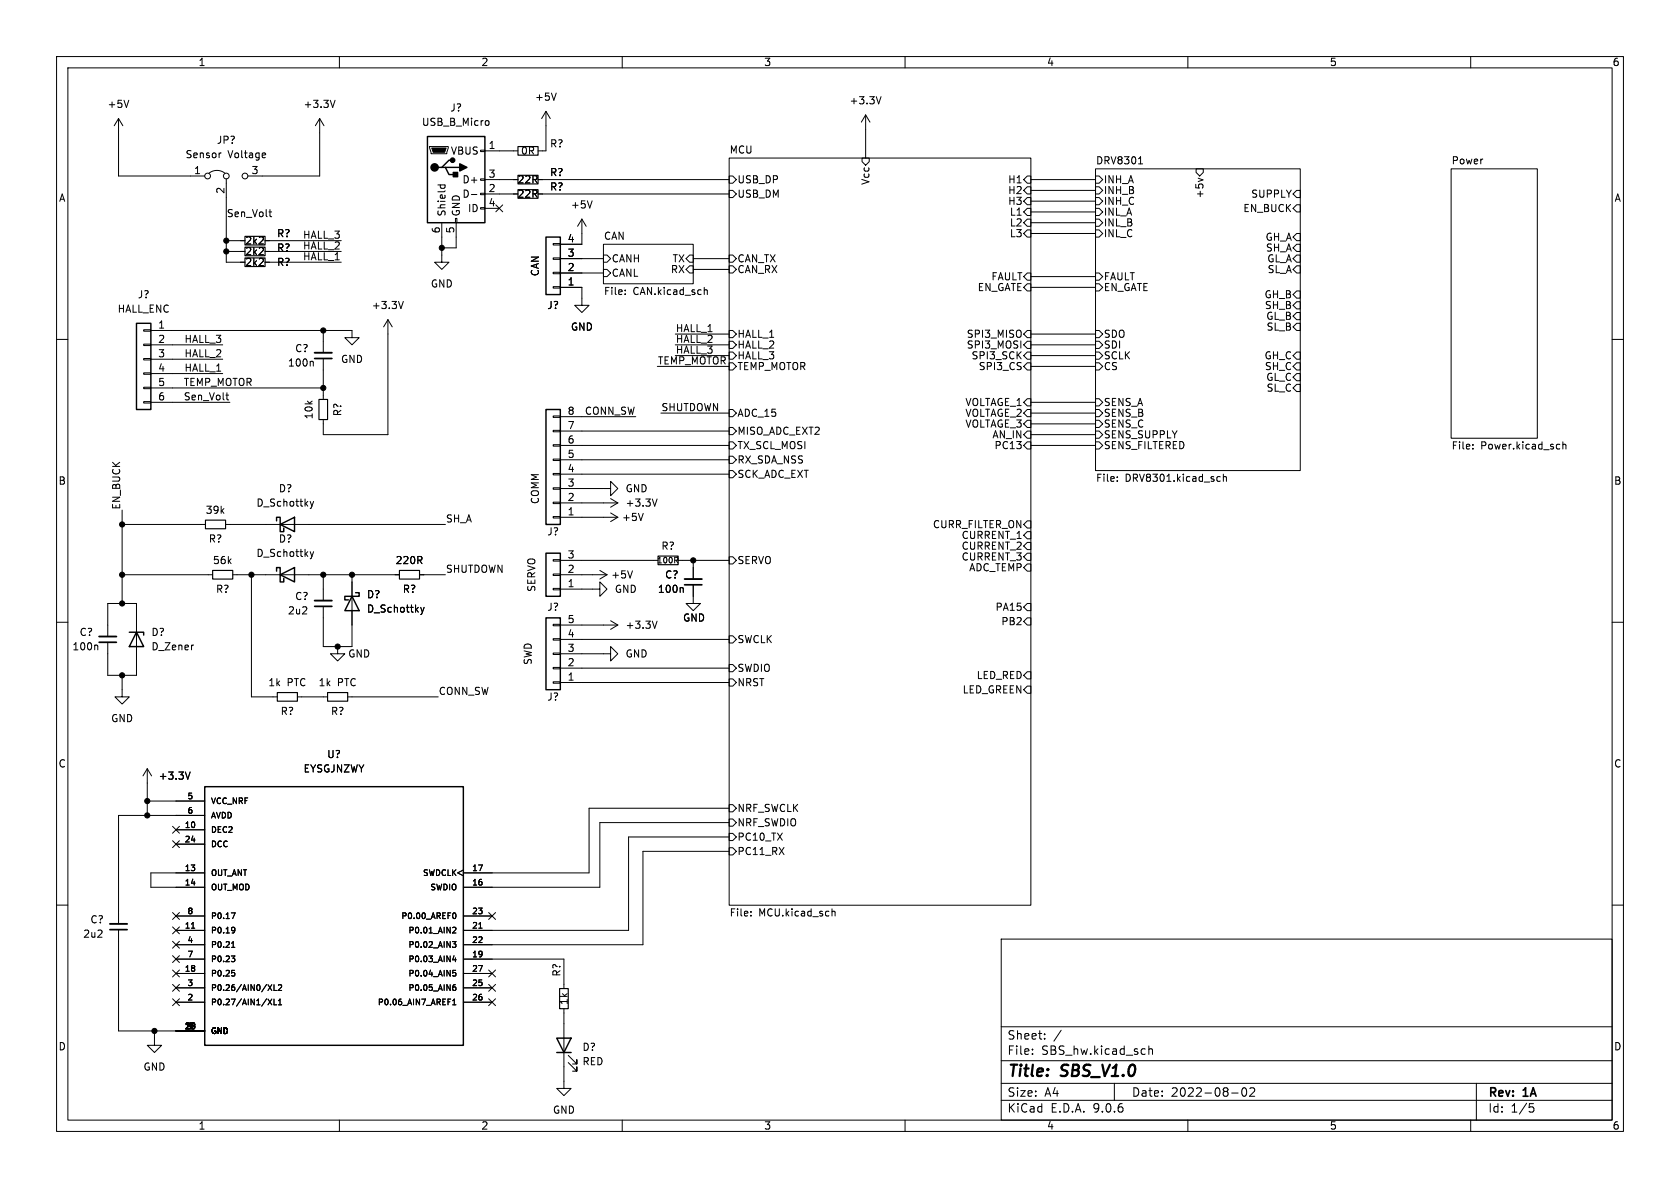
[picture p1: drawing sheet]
<svg xmlns="http://www.w3.org/2000/svg" width="297mm" height="210mm" viewBox="0 0 297 210" stroke-linecap="round" stroke-linejoin="round" font-family="sans-serif">
<g fill="none" stroke="#000" stroke-width=".18">
<path d="M10 10h277v190h-277zM12 12h273v186h-273zM22.8 17.7l-.5 1.3M59.2 17.7l-.4 1.3M60 10v2M96.5 19.7v7h-1.4M96.5 19.7l-.7 1.3M96.5 19.7l.8 1.3M98.3 16.5l-.4 1.2M110 10v2M155.8 17.1l-.5 1.3M160 10v2"/>
<path d="M210 10v2M260 10v2M21 21v10.1h15.2M21 21l-.8 1.2M21 21l.7 1.2M37 30.6a2.26 2.26 0 0 1 2.8 0M39.1 27l-.2 .1M40 31.6v14.8h3.3M46.8 27l.2 .3-.6 .2M46.9 27.8l-.1 .1M47.5 37.5h.5M47.7 38.1l.3 .2"/>
<path d="M56.5 21l-.7 1.2M56.5 21l.8 1.2M56.5 21v10.1h-12.7M75.9 25.9h3.3v.3l-.2 1h-2.8zM77.4 32.7h1.3M77.9 32.7l-.1 .4M78.1 39.4v7h1.3l-1.3 1.2-1.3-1.2h1.3M78.6 32.7l.1 .4M80.5 38.6h.3v.8h-.3zM80.6 39.4v4.4h-2.5M83.3 34.4h1M85 26.5h.7v.3h-.7z"/>
<path d="M85 31.6h.7v.3h-.7zM85 34.2h.7v.2h-.7zM85 36.7h.7v.3h-.7zM85.7 26.7h5.9M85.7 31.8h5.9M85.7 34.3h5.9M85.7 36.8h2.6M86 21.3l.3 .1 .2 .2-.1 .4-.4 .2M87.7 36.2l1.2 1.2M88.9 36.2l-1.2 1.2M95.1 31.8h33.8M95.1 34.3h33.8"/>
<path d="M102.9 38.7v4.5h-3.8M102.9 38.7l-.8 1.3M102.9 38.7l.7 1.3M104.7 35.5l-.4 1.3M128.9 27.9h53.3v132.1h-53.3zM128.9 33.7h.6l.7 .6-.7 .6h-.6zM128.9 31.1h.6l.7 .7-.7 .6h-.6zM152.4 27.9h1.3v.7l-.7 .6-.6-.6zM153 20.3l-.7 1.3M153 20.3l.8 1.3M153 20.3v7.6M181 33.7l.6-.7h.6v1.3h-.6z"/>
<path d="M181 35.6l.6-.7h.6v1.3h-.6zM181 39.4l.6-.7h.6v1.3h-.6zM181.6 31.1h.6v1.3h-.6l-.6-.6zM181.6 36.8h.6v1.3h-.6l-.6-.6zM182.2 31.8h11.5M182.2 37.5h11.5M182.2 35.6h11.5M182.2 39.4h11.5M182.2 33.7h11.5M193.7 29.8h36.2v53.4h-36.2zM193.7 38.7h.6l.6 .7-.6 .6h-.6zM193.7 34.9h.6l.6 .7-.6 .6h-.6z"/>
<path d="M193.7 33h.6l.6 .7-.6 .6h-.6zM193.7 36.8h.6l.6 .7-.6 .6h-.6zM193.7 31.1h.6l.6 .7-.6 .6h-.6zM201.3 29h.7M201.5 27.9l.1-.2v1.3M211.5 29.8h1.2v.7l-.6 .6-.6-.6zM211.8 31.5l.9 .3M229.2 33.7h.7v1.2h-.7l-.6-.6zM229.2 36.2h.7v1.3h-.7l-.6-.7zM256.5 29.8h15.3v47.7h-15.3zM25.4 58.3h1.3v.2h-1.3zM26.7 58.4h35.5v1.3h1.3l-1.3 1.3-1.2-1.3h1.2"/>
<path d="M40 44.5h3.3M40 42.5h3.3M46.9 44.5h13.4M46.9 42.5h13.4M46.9 46.4h13.4M57.1 58.4v4M68.6 56.5v20.3h-11.5v-2.6M68.6 56.5l-.8 1.3M68.6 56.5l.7 1.3M71.3 53.3l-.4 1.3M97.8 50.7h1.3v.2h-1.3zM97.8 48.1h1.3v.3h-1.3z"/>
<path d="M97.8 45.6h1.3v.2h-1.3zM97.8 43.1h1.3v.2h-1.3zM99.1 50.8h3.8v3.2h1.2l-1.2 1.2-1.3-1.2h1.3M99.1 48.3h7.6M99.1 45.7h7.6M106.7 43.2h15.9v7h-15.9zM106.7 45.1h.6l.6 .6-.6 .7h-.6zM106.7 47.6h.6l.6 .7-.6 .6h-.6zM110.5 52v.1M110.5 51.3v.1M119.4 59.1h9.5M121.9 45.1h.7v1.3h-.7l-.6-.7z"/>
<path d="M121.9 47h.7v1.3h-.7l-.6-.7zM122.6 45.7h6.3M122.6 47.6h6.3M124.5 50.8v1.3M124.5 51.3l.2-.1 .3 .1v.8M128.9 47h.6l.7 .6-.7 .7h-.6zM128.9 45.1h.6l.7 .6-.7 .7h-.6zM128.9 58.4h.6l.7 .7-.7 .6h-.6zM181 59.1l.6-.7h.6v1.3h-.6zM181 50.8l.6-.6h.6v1.2h-.6zM181 41.3l.6-.7h.6v1.3h-.6zM181.6 48.3h.6v1.2h-.6l-.6-.6z"/>
<path d="M182.2 50.8h11.5M182.2 41.3h11.5M182.2 48.9h11.5M182.2 59.1h11.5M193.7 50.2h.6l.6 .6-.6 .6h-.6zM193.7 48.3h.6l.6 .6-.6 .6h-.6zM193.7 58.4h.6l.6 .7-.6 .6h-.6zM193.7 40.6h.6l.6 .7-.6 .6h-.6zM229.2 53.3h.7v1.3h-.7l-.6-.6zM229.2 55.2h.7v1.3h-.7l-.6-.6zM229.2 57.2h.7v1.2h-.7l-.6-.6zM229.2 41.3h.7v1.2h-.7l-.6-.6z"/>
<path d="M229.2 43.2h.7v1.3h-.7l-.6-.7zM229.2 47h.7v1.3h-.7l-.6-.7zM229.2 51.4h.7v1.3h-.7l-.6-.6zM229.2 45.1h.7v1.3h-.7l-.6-.7zM10 60h2M25.4 60.8h1.3v.3h-1.3zM25.4 63.4h1.3v.2h-1.3zM25.4 65.9h1.3v.3h-1.3zM25.4 68.5h1.3v.2h-1.3zM25.4 71h1.3v.2h-1.3zM26.7 61h12.7M26.7 63.5h12.7"/>
<path d="M26.7 66h12.7M26.7 68.6h30.4M26.7 71.1h13.9M39.9 69.8h.5M40.1 70.5l.3 .2M55.2 63.9l.2 .1v.7M57.1 63.4v7.2M97.8 78.6h1.3v.3h-1.3zM97.8 76.1h1.3v.2h-1.3zM97.8 73.5h1.3v.3h-1.3zM99.1 78.7h29.8M99.1 76.2h29.8"/>
<path d="M99.1 73.7h13.3M116.2 64.8h12.7M116.8 73h12.1M119.4 61h9.5M119.4 62.9h9.5M128.9 75.6h.6l.7 .6-.7 .6h-.6zM128.9 78.1h.6l.7 .6-.7 .7h-.6zM128.9 64.1h.6l.7 .7-.7 .6h-.6zM128.9 72.4h.6l.7 .6-.7 .7h-.6zM128.9 60.3h.6l.7 .7-.7 .6h-.6zM128.9 62.2h.6l.7 .7-.7 .6h-.6zM181 71.1l.6-.6h.6v1.3h-.6z"/>
<path d="M181 73l.6-.6h.6v1.3h-.6zM181 61l.6-.7h.6v1.3h-.6zM181 76.8l.6-.6h.6v1.3h-.6zM181 64.8l.6-.7h.6v1.3h-.6zM181 62.9l.6-.7h.6v1.3h-.6zM181 78.7l.6-.6h.6v1.3h-.6zM181.6 74.3h.6v1.3h-.6l-.6-.7zM182.2 61h11.5M182.2 71.1h11.5M182.2 78.7h11.5M182.2 73h11.5M182.2 76.8h11.5"/>
<path d="M182.2 74.9h11.5M182.2 64.8h11.5M182.2 62.9h11.5M193.7 64.1h.6l.6 .7-.6 .6h-.6zM193.7 60.3h.6l.6 .7-.6 .6h-.6zM193.7 62.2h.6l.6 .7-.6 .6h-.6zM193.7 76.2h.6l.6 .6-.6 .7h-.6zM193.7 70.5h.6l.6 .6-.6 .7h-.6zM193.7 74.3h.6l.6 .6-.6 .7h-.6zM193.7 72.4h.6l.6 .6-.6 .7h-.6zM193.7 78.1h.6l.6 .6-.6 .7h-.6zM229.2 64.1h.7v1.3h-.7l-.6-.6z"/>
<path d="M229.2 62.2h.7v1.3h-.7l-.6-.6zM229.2 67.9h.7v1.3h-.7l-.6-.6zM229.2 66h.7v1.3h-.7l-.6-.6zM260.4 79.3v.1M260.4 78.6v.1M275.6 78.5l.2 .1M275.8 79.3l-.2 .1M276.3 78.1v1.3M276.3 78.7l.2-.2 .3 .1v.8M285 60h2M21.6 92.7h14.7M21.6 90.2v16.5"/>
<path d="M39.9 92.7h38.8M54.8 97.5l.3 .9M54.8 88.6l.3 .9M55.1 98.4l-.3 .4M55.1 89.5l-.3 .4M55.4 97.5l-.3 .9M55.4 88.6l-.3 .9M97.8 98.9h1.3v.3h-1.3zM97.8 91.3h1.3v.3h-1.3zM97.8 88.8h1.3v.2h-1.3zM97.8 86.2h1.3v.3h-1.3zM97.8 83.7h1.3v.2h-1.3z"/>
<path d="M97.8 81.2h1.3v.2h-1.3zM99.1 86.4h8.8v-1.3l1.3 1.3-1.3 1.2v-1.2M99.1 99.1h17.2M99.1 88.9h10.1M99.1 91.4h10.1M99.1 83.8h29.8M99.1 81.3h29.8M107.9 88.1l1.3 .8M107.9 90.7l1.3 .7M109.2 88.9l-1.3 .8M109.2 91.4l-1.3 .8M113.7 90.7l-.4 1.3"/>
<path d="M116.2 88.2l-.5 1.3M119.5 99l.3 .5M119.8 98.6v.3M119.9 99.1h9M122.6 99.1v3.3M128.9 83.2h.6l.7 .6-.7 .7h-.6zM128.9 98.4h.6l.7 .7-.7 .6h-.6zM128.9 80.6h.6l.7 .7-.7 .6h-.6zM181.6 99.7h.6v1.3h-.6l-.6-.7zM181.6 94h.6v1.3h-.6l-.6-.7zM181.6 95.9h.6v1.3h-.6l-.6-.7zM181.6 97.8h.6v1.3h-.6l-.6-.7z"/>
<path d="M181.6 92.1h.6v1.2h-.6l-.6-.6zM197.5 85v.1M197.5 84.3v.1M215.4 84.2l.3 .1M215.7 85l-.3 .1M216.3 84.4l.2-.2 .3 .1v.8M216.3 83.8v1.3M10 110h2M17.1 114l.2 .2v.7M19 112.5v-5.8h5.1v12.7h-5.1v-5.9M21.6 119.4v3.8h1.3l-1.3 1.3-1.3-1.3h1.3M21.6 101.6h16"/>
<path d="M34.1 114h.1M41.1 101.6h29.5M44.4 101.6v21.6h4.6M57.1 101.6v4.6M59.7 114.3v1.3h1.3l-1.3 1.2-1.3-1.2h1.3M62.2 101.6v12.7h-5.1v-7.1M74.2 101.6h4.5M74.4 107.4l.3 .8M74.7 108.2l-.3 .4M75 107.4l-.3 .8M97.8 104h1.3v.3h-1.3zM97.8 101.5h1.3v.2h-1.3z"/>
<path d="M97.8 118h1.3v.2h-1.3zM97.8 115.4h1.3v.3h-1.3zM97.8 112.9h1.3v.3h-1.3zM97.8 110.4h1.3v.2h-1.3zM99.1 115.6h8.8v-1.3l1.3 1.3-1.3 1.2v-1.2M99.1 104.1h6.9v-1.2l1.3 1.2-1.3 1.3v-1.3M99.1 110.5h10.1M99.1 101.6h8.2M99.1 118.1h29.8M99.1 113h29.8M106 100.8l1.3 .8M107.3 101.6l-1.3 .8"/>
<path d="M107.9 109.7l1.3 .8M109.2 110.5l-1.3 .8M111.8 100.9l-.4 1.3M116.2 109.8l-.5 1.3M120.6 103.9l.2 .2v.6M122.6 103.4v3.3h1.2l-1.2 1.3-1.3-1.3h1.3M128.9 117.5h.6l.7 .6-.7 .6h-.6zM128.9 112.4h.6l.7 .6-.7 .7h-.6zM181 107.3l.6-.6h.6v1.3h-.6zM181.6 118.7h.6v1.3h-.6l-.6-.6zM181.6 109.2h.6v1.3h-.6l-.6-.6zM285 110h2"/>
<path d="M26 135.9l-.7 1.3M26 135.9l.8 1.3M26 135.9v8.2M33.6 136.5l-.4 1.2M52.6 123.2h5.3M61.5 123.2h16M97.8 120.5h1.3v.3h-1.3zM99.1 120.7h29.8M128.9 120h.6l.7 .7-.7 .6h-.6zM181.6 121.3h.6v1.3h-.6l-.6-.7zM26 141.6h10.2M30.5 146.1l1.2 1.2"/>
<path d="M30.5 148.6l1.2 1.2M31.1 146.7h5.1M31.1 149.2h5.1M31.7 146.1l-1.2 1.2M31.7 148.6l-1.2 1.2M36.2 154.3h-9.5v2.5h9.5M36.2 144.1h-15.2v19.2M81.9 153.8l-1 .5 1 .5M128.9 142.2h.6l.7 .7-.7 .6h-.6zM128.9 144.8h.6l.7 .6-.7 .7h-.6zM128.9 147.3h.6l.7 .7-.7 .6h-.6zM128.9 149.9h.6l.7 .6-.7 .6h-.6z"/>
<path d="M128.9 142.9h-24.8v11.4h-22.2M128.9 145.4h-22.9v11.4h-24.1M128.9 148h-17.8v16.5h-29.2M128.9 150.5h-15.2v16.5h-31.8M10 160h2M21 164.3v17.9h15.2M30.5 174l1.2 1.2M30.5 176.6l1.2 1.2M30.5 161.3l1.2 1.2M30.5 171.5l1.2 1.2M30.5 168.9l1.2 1.3M30.5 166.4l1.2 1.2"/>
<path d="M30.5 163.9l1.2 1.2M31.1 161.9h5.1M31.1 164.5h5.1M31.1 167h5.1M31.1 169.5h5.1M31.1 172.1h5.1M31.1 174.6h5.1M31.1 177.2h5.1M31.7 174l-1.2 1.2M31.7 176.6l-1.2 1.2M31.7 161.3l-1.2 1.2M31.7 171.5l-1.2 1.2"/>
<path d="M31.7 168.9l-1.2 1.3M31.7 166.4l-1.2 1.2M31.7 163.9l-1.2 1.2M33.8 164.1h.6M40.9 161.4h.7l-.5 1M40.9 169h.6l-.3 .4M40.9 167.5h.6M41 171.5h.5M41 166.7l.2-.2v1M41.3 163.9l.2 .2v.6l-.2 .2M41.3 169.4l.2 .2v.2l-.2 .2M41.3 171.9l.2 .2v.3l-.2 .1"/>
<path d="M41.5 164.3l-.2 .2M47.4 174.1l.7 1M47.4 176.6l.7 1M48.1 174.1l-.7 1M48.1 176.6l-.7 1M48.4 174.1v1h.5M48.4 176.6v1h.5M49.2 174.2l.4-.1 .2 .3-.6 .7h.6M49.2 177.6h.6M49.2 176.9l.3-.3v1M80 166.5h.6l-.3 .3 .3 .1v.4l-.2 .2h-.3M80 177.6h.6"/>
<path d="M80 176.9l.3-.3v1M80.1 164l.3-.1 .2 .3-.6 .7h.6M80.1 172l.3-.1 .2 .2-.1 .4h-.4M80.1 171.5h.5M80.1 174.5h.3l.2 .2-.1 .3h-.4M80.3 161.4a.54 .54 0 0 1 .3 .5 .54 .54 0 0 1-.3 .5M80.3 168.9l-.3 .8h.7M80.5 169.3v.7M80.5 174.1h-.3l-.1 .2M81.9 161.9h5.1M81.9 169.5h17.8v5.3M81.9 172.1h5.1"/>
<path d="M81.9 174.6h5.1M81.9 177.2h5.1M84.6 164.1h.6M86.4 174l1.2 1.2M86.4 176.6l1.2 1.2M86.4 161.3l1.2 1.2M86.4 171.5l1.2 1.2M87.6 174l-1.2 1.2M87.6 176.6l-1.2 1.2M87.6 161.3l-1.2 1.2M87.6 171.5l-1.2 1.2M99.7 178.3v14.1h1.3l-1.3 1.3-1.3-1.3h1.3"/>
<path d="M132.8 161.8v.1M132.8 161.1v.2M147.1 160.7v1.2M147.1 161.2l.2-.1h.3v.8M177 166h108v32h-108zM285 160h2M27.3 182.2v2.6h1.3l-1.3 1.3-1.3-1.3h1.3M60 198v2M100.5 187.8l1.5 1.6v-.8v.8h-.8M100.5 186.6l1.5 1.5v-.8v.8h-.8M110 198v2M160 198v2"/>
<path d="M177 194.5h108M177 191.5h108M177 187.5h108M177 181.5h108M182.5 186.3v.1M182.5 185.5v.1M184.7 183.6v.1M184.7 182.8v.1M187.6 182.1l-1.3 2M197 191.5v3M203.1 184.9v1.5M203.1 185.5l.2-.1 .4 .1v.9"/>
<path d="M210 198v2M217.7 193.2h1.2M219.7 192.4l.2-.1a.81 .81 0 0 1 .6 .6 .81 .81 0 0 1-.3 .8l-.2 .1a.81 .81 0 0 1-.3-1.4zM221 192.4l.5-.1 .2 .1 .1 .3-.9 1.1h.9M260 198v2M261 191.5v6.5M270.4 195.1h.7M270.5 195.7h.4l.3 .3-.2 .5-.5 .1"/>
<circle cx="36.7" cy="31.1" r=".51"/>
<circle cx="40" cy="31.1" r=".51"/>
<circle cx="43.3" cy="31.1" r=".51"/>
</g>
<g fill="none" stroke="#000" stroke-width=".2">
<path d="M91.6 33.5h3.5v1.6h-3.5zM91.6 31h3.5v1.5h-3.5zM91.6 25.9h3.5v1.5h-3.5zM43.3 43.7h3.6v1.5h-3.6zM43.3 41.8h3.6v1.5h-3.6zM43.3 45.6h3.6v1.5h-3.6zM56.4 70.6h1.5v3.6h-1.5zM36.3 91.9h3.6v1.6h-3.6zM116.3 98.3h3.6v1.5h-3.6zM37.6 100.8h3.5v1.6h-3.5zM70.6 100.8h3.6v1.6h-3.6zM49 122.4h3.6v1.6h-3.6z"/>
<path d="M57.9 122.4h3.6v1.6h-3.6zM98.9 174.8h1.6v3.5h-1.6z"/>
</g>
<g fill="none" stroke="#000" stroke-width=".25">
<path d="M75.6 24.1h10.1v15.3h-10.1zM78.1 29.6h.6l.7 1.3h1.2M78.7 29.6h2.6M80 28.3h-.6l-1.3 1.3h-.6M24.1 57.2h2.6v15.2h-2.6zM96.5 41.9h2.6v10.2h-2.6zM96.5 72.4h2.6v20.3h-2.6zM48.9 92.1v-.7h.6v2.6h.7v-.7M49.5 92.7l2.6-1.3v2.6zM96.5 97.8h2.6v7.6h-2.6zM22.9 111.8h2.5v.5M24.1 111.8l1.3 2.5h-2.5z"/>
<path d="M48.9 101v-.7h.6v2.6h.7v-.7M49.5 101.6l2.6-1.3v2.6zM62.2 105.4l1.3 2.6h-2.5zM62.9 104.8h.6v.6h-2.5v.6h.6M96.5 109.2h2.6v12.7h-2.6zM36.2 139.1h45.7v45.7h-45.7zM98.4 183.5h2.6l-1.3 2.6zM98.4 186.1h2.6"/>
</g>
<g fill="#000" stroke="#000" stroke-width=".18">
<path d="M76.3 26.2h2.6l-.3 .7h-2z"/>
<circle cx="40" cy="42.5" r=".46"/>
<circle cx="40" cy="44.5" r=".46"/>
<circle cx="57.1" cy="58.4" r=".46"/>
<circle cx="78.1" cy="43.8" r=".46"/>
<circle cx="57.1" cy="68.6" r=".46"/>
<circle cx="21.6" cy="92.7" r=".46"/>
<circle cx="122.6" cy="99.1" r=".46"/>
<circle cx="21.6" cy="101.6" r=".46"/>
<circle cx="21.6" cy="106.7" r=".46"/>
<circle cx="21.6" cy="119.4" r=".46"/>
<circle cx="44.4" cy="101.6" r=".46"/>
<circle cx="57.1" cy="101.6" r=".46"/>
<circle cx="59.7" cy="114.3" r=".46"/>
<circle cx="62.2" cy="101.6" r=".46"/>
<circle cx="26" cy="144.1" r=".46"/>
<circle cx="26" cy="141.6" r=".46"/>
<circle cx="27.3" cy="182.2" r=".46"/>
</g>
<g fill="#000" stroke="#000" stroke-width=".25">
<path d="M80.1 30.5h.8v.7h-.8zM81.3 29l1.2 .6-1.2 .6z"/>
<circle cx="76.8" cy="29.6" r=".63"/>
<circle cx="80" cy="28.3" r=".38"/>
</g>
<path d="M55.6 63.4h3.1M17.5 113.5h3.1M55.6 107.2h3.1M121 103.4h3.1M19.4 164.3h3.1" fill="none" stroke="#000" stroke-width=".3"/>
<path d="M55.6 62.4h3.1M17.5 112.5h3.1M55.6 106.2h3.1M121 102.4h3.1M19.4 163.3h3.1" fill="none" stroke="#000" stroke-width=".33"/>
<g font-size="2.8">
<text x="178" y="190.9">Title:</text>
<text x="187.7" y="190.9">SBS_V1.0</text>
</g>
<g font-size="2.1">
<text x="178" y="184">Sheet:</text>
<text x="178" y="186.7">File:</text>
<text x="184.1" y="186.7">SBS_hw.kicad_sch</text>
<text x="178" y="196.9">KiCad</text>
<text x="178" y="194.1">Size:</text>
<text x="184.7" y="194.1">A4</text>
<text x="185.7" y="196.9">E.D.A.</text>
<text x="193.3" y="196.9">9.0.6</text>
<text x="200" y="194.1">Date:</text>
<text x="207" y="194.1">2022-08-02</text>
<text x="263" y="194.3">Rev:</text>
<text x="263" y="196.9">Id:</text>
<text x="267.1" y="196.9">1/5</text>
<text x="269.4" y="194.3">1A</text>
</g>
<g font-size="1.8">
<text x="35" y="11.9">1</text>
<text x="85" y="11.9">2</text>
<text x="135" y="11.9">3</text>
<text x="185" y="11.9">4</text>
<text x="235" y="11.9">5</text>
<text x="285" y="11.9">6</text>
<text x="18.9" y="19.3">+5V</text>
<text x="53.6" y="19.3">+3.3V</text>
<text x="74.5" y="22.5">USB_B_Micro</text>
<text x="79.5" y="19.9">J?</text>
<text x="94.5" y="18">+5V</text>
<text x="150.1" y="18.6">+3.3V</text>
<text x="32.7" y="28.2">Sensor</text>
<text x="38.2" y="25.6">JP?</text>
<text x="40.3" y="28.2">Voltage</text>
<text x="79.6" y="27.5">VBUS</text>
<text x="86.3" y="26.4">1</text>
<text x="92" y="27.5">0R</text>
<text x="97.1" y="26.3">R?</text>
<text x="128.9" y="27.2">MCU</text>
<text x="193.7" y="29.1">DRV8301</text>
<text x="256.5" y="29.1">Power</text>
<text x="10.3" y="35.9">A</text>
<text x="34.2" y="30.9">1</text>
<text x="39.8" y="34.4" transform="rotate(-90 39.8 34.4)">2</text>
<text x="44.4" y="30.9">3</text>
<text x="81.7" y="32.6">D+</text>
<text x="81.7" y="35.2">D-</text>
<text x="86.3" y="31.5">3</text>
<text x="86.3" y="34">2</text>
<text x="91.4" y="35.2">22R</text>
<text x="91.4" y="32.6">22R</text>
<text x="97.1" y="33.9">R?</text>
<text x="97.1" y="31.3">R?</text>
<text x="130.3" y="35.2">USB_DM</text>
<text x="130.3" y="32.6">USB_DP</text>
<text x="153.9" y="32.8" transform="rotate(-90 153.9 32.8)">Vcc</text>
<text x="178.1" y="32.6">H1</text>
<text x="178.1" y="34.5">H2</text>
<text x="195" y="34.5">INH_B</text>
<text x="195" y="32.6">INH_A</text>
<text x="213" y="35.2" transform="rotate(-90 213 35.2)">+5v</text>
<text x="221.1" y="35.2">SUPPLY</text>
<text x="285.3" y="35.9">A</text>
<text x="40" y="38.5">Sen_Volt</text>
<text x="77.9" y="41.3" transform="rotate(-90 77.9 41.3)">6</text>
<text x="79" y="38.4" transform="rotate(-90 79 38.4)">Shield</text>
<text x="80.4" y="41.3" transform="rotate(-90 80.4 41.3)">5</text>
<text x="81.5" y="38.4" transform="rotate(-90 81.5 38.4)">GND</text>
<text x="82.6" y="37.7">ID</text>
<text x="86.3" y="36.6">4</text>
<text x="100.8" y="37.1">+5V</text>
<text x="178.1" y="36.4">H3</text>
<text x="178.4" y="38.3">L1</text>
<text x="178.4" y="40.2">L2</text>
<text x="195" y="40.2">INL_B</text>
<text x="195" y="36.4">INH_C</text>
<text x="195" y="38.3">INL_A</text>
<text x="219.7" y="37.7">EN_BUCK</text>
<text x="43.3" y="45.3">2k2</text>
<text x="43.3" y="43.4">2k2</text>
<text x="43.3" y="47.2">2k2</text>
<text x="48.9" y="44.7">R?</text>
<text x="48.9" y="42.1">R?</text>
<text x="48.9" y="47.2">R?</text>
<text x="53.5" y="44.2">HALL_2</text>
<text x="53.5" y="42.3">HALL_3</text>
<text x="53.5" y="46.1">HALL_1</text>
<text x="100.3" y="45.5">3</text>
<text x="100.3" y="42.9">4</text>
<text x="106.7" y="42.5">CAN</text>
<text x="108.1" y="46.6">CANH</text>
<text x="118.8" y="46.6">TX</text>
<text x="130.3" y="46.6">CAN_TX</text>
<text x="178.4" y="42.1">L3</text>
<text x="195" y="42.1">INL_C</text>
<text x="223.6" y="42.8">GH_A</text>
<text x="223.7" y="44.7">SH_A</text>
<text x="223.9" y="46.6">GL_A</text>
<text x="24.3" y="52.9">J?</text>
<text x="76.1" y="51">GND</text>
<text x="95.5" y="48.9" transform="rotate(-90 95.5 48.9)">CAN</text>
<text x="100.3" y="50.5">1</text>
<text x="100.3" y="48">2</text>
<text x="106.7" y="52.5">File:</text>
<text x="108.1" y="49.1">CANL</text>
<text x="111.9" y="52.5">CAN.kicad_sch</text>
<text x="118.5" y="48.5">RX</text>
<text x="130.3" y="48.5">CAN_RX</text>
<text x="172.7" y="51.7">EN_GATE</text>
<text x="175.2" y="49.8">FAULT</text>
<text x="195" y="51.7">EN_GATE</text>
<text x="195" y="49.8">FAULT</text>
<text x="223.5" y="52.9">GH_B</text>
<text x="224" y="48.5">SL_A</text>
<text x="20.7" y="55.5">HALL_ENC</text>
<text x="27.9" y="58.2">1</text>
<text x="65.6" y="54.8">+3.3V</text>
<text x="96.7" y="54.8">J?</text>
<text x="100.8" y="58.6">GND</text>
<text x="119.4" y="58.8">HALL_1</text>
<text x="130.3" y="59.9">HALL_1</text>
<text x="170.8" y="59.9">SPI3_MISO</text>
<text x="195" y="59.9">SDO</text>
<text x="223.5" y="54.8">SH_B</text>
<text x="223.8" y="56.7">GL_B</text>
<text x="223.8" y="58.6">SL_B</text>
<text x="27.9" y="60.7">2</text>
<text x="27.9" y="63.2">3</text>
<text x="27.9" y="65.8">4</text>
<text x="32.5" y="65.8">HALL_1</text>
<text x="32.5" y="63.2">HALL_2</text>
<text x="32.5" y="60.7">HALL_3</text>
<text x="50.8" y="65">100n</text>
<text x="52.1" y="62.5">C?</text>
<text x="60.2" y="64.4">GND</text>
<text x="116.2" y="64.5">TEMP_MOTOR</text>
<text x="119.4" y="60.7">HALL_2</text>
<text x="119.4" y="62.6">HALL_3</text>
<text x="130.3" y="65.6">TEMP_MOTOR</text>
<text x="130.3" y="61.8">HALL_2</text>
<text x="130.3" y="63.7">HALL_3</text>
<text x="170.8" y="61.8">SPI3_MOSI</text>
<text x="171.7" y="63.7">SPI3_SCK</text>
<text x="172.9" y="65.6">SPI3_CS</text>
<text x="195" y="65.6">CS</text>
<text x="195" y="61.8">SDI</text>
<text x="195" y="63.7">SCLK</text>
<text x="223.5" y="63.7">GH_C</text>
<text x="223.5" y="65.6">SH_C</text>
<text x="27.9" y="68.3">5</text>
<text x="27.9" y="70.9">6</text>
<text x="32.4" y="68.3">TEMP_MOTOR</text>
<text x="32.4" y="70.9">Sen_Volt</text>
<text x="170.6" y="72">VOLTAGE_1</text>
<text x="195" y="72">SENS_A</text>
<text x="223.8" y="67.5">GL_C</text>
<text x="223.8" y="69.4">SL_C</text>
<text x="55.5" y="74.2" transform="rotate(-90 55.5 74.2)">10k</text>
<text x="60.6" y="73.7" transform="rotate(-90 60.6 73.7)">R?</text>
<text x="100.3" y="75.9">7</text>
<text x="100.3" y="73.4">8</text>
<text x="103.3" y="73.4">CONN_SW</text>
<text x="116.8" y="72.8">SHUTDOWN</text>
<text x="130.3" y="77.1">MISO_ADC_EXT2</text>
<text x="130.3" y="73.9">ADC_15</text>
<text x="170.6" y="73.9">VOLTAGE_2</text>
<text x="170.6" y="75.8">VOLTAGE_3</text>
<text x="175.3" y="77.7">AN_IN</text>
<text x="195" y="77.7">SENS_SUPPLY</text>
<text x="195" y="75.8">SENS_C</text>
<text x="195" y="73.9">SENS_B</text>
<text x="100.3" y="83.6">4</text>
<text x="100.3" y="81">5</text>
<text x="100.3" y="78.5">6</text>
<text x="130.3" y="79.6">TX_SCL_MOSI</text>
<text x="130.3" y="82.1">RX_SDA_NSS</text>
<text x="175.7" y="79.6">PC13</text>
<text x="195" y="79.6">SENS_FILTERED</text>
<text x="256.5" y="79.8">File:</text>
<text x="261.8" y="79.8">Power.kicad_sch</text>
<text x="10.3" y="85.9">B</text>
<text x="45.2" y="89.8">D_Schottky</text>
<text x="49.2" y="87.2">D?</text>
<text x="95.5" y="89.2" transform="rotate(-90 95.5 89.2)">COMM</text>
<text x="100.3" y="88.6">2</text>
<text x="100.3" y="86.1">3</text>
<text x="110.5" y="87.2">GND</text>
<text x="110.5" y="89.8">+3.3V</text>
<text x="130.3" y="84.7">SCK_ADC_EXT</text>
<text x="193.7" y="85.5">File:</text>
<text x="198.9" y="85.5">DRV8301.kicad_sch</text>
<text x="285.3" y="85.9">B</text>
<text x="21.3" y="90.2" transform="rotate(-90 21.3 90.2)">EN_BUCK</text>
<text x="36.3" y="91">39k</text>
<text x="78.7" y="92.4">SH_A</text>
<text x="96.7" y="94.8">J?</text>
<text x="100.3" y="91.2">1</text>
<text x="109.9" y="92.3">+5V</text>
<text x="164.8" y="93.6">CURR_FILTER_ON</text>
<text x="169.9" y="95.5">CURRENT_1</text>
<text x="36.8" y="96.1">R?</text>
<text x="37.5" y="99.9">56k</text>
<text x="45.2" y="98.7">D_Schottky</text>
<text x="49.2" y="96.1">D?</text>
<text x="69.8" y="99.9">220R</text>
<text x="78.7" y="101.3">SHUTDOWN</text>
<text x="100.3" y="101.3">2</text>
<text x="100.3" y="98.8">3</text>
<text x="116.8" y="97.4">R?</text>
<text x="130.3" y="99.9">SERVO</text>
<text x="169.9" y="97.4">CURRENT_2</text>
<text x="169.9" y="99.3">CURRENT_3</text>
<text x="171.2" y="101.2">ADC_TEMP</text>
<text x="38.1" y="105">R?</text>
<text x="52.1" y="106.3">C?</text>
<text x="64.8" y="106">D?</text>
<text x="71.1" y="105">R?</text>
<text x="94.8" y="104.7" transform="rotate(-90 94.8 104.7)">SERVO</text>
<text x="100.3" y="103.9">1</text>
<text x="108" y="102.5">+5V</text>
<text x="108.6" y="105">GND</text>
<text x="116.2" y="105">100n</text>
<text x="117.5" y="102.5">C?</text>
<text x="14" y="112.6">C?</text>
<text x="26.7" y="112.6">D?</text>
<text x="50.8" y="108.8">2u2</text>
<text x="64.8" y="108.5">D_Schottky</text>
<text x="96.7" y="108.2">J?</text>
<text x="100.3" y="112.8">4</text>
<text x="100.3" y="110.2">5</text>
<text x="110.5" y="111.4">+3.3V</text>
<text x="120.7" y="110.1">GND</text>
<text x="130.3" y="113.9">SWCLK</text>
<text x="175.9" y="108.2">PA15</text>
<text x="176.9" y="110.7">PB2</text>
<text x="12.7" y="115.2">100n</text>
<text x="26.7" y="115.2">D_Zener</text>
<text x="61.5" y="116.4">GND</text>
<text x="94.2" y="117.6" transform="rotate(-90 94.2 117.6)">SWD</text>
<text x="100.3" y="117.9">2</text>
<text x="100.3" y="115.3">3</text>
<text x="110.5" y="116.4">GND</text>
<text x="130.3" y="119">SWDIO</text>
<text x="47.3" y="121.5">1k</text>
<text x="50.8" y="121.5">PTC</text>
<text x="56.2" y="121.5">1k</text>
<text x="59.6" y="121.5">PTC</text>
<text x="77.5" y="122.9">CONN_SW</text>
<text x="96.7" y="124.1">J?</text>
<text x="100.3" y="120.4">1</text>
<text x="130.3" y="121.5">NRST</text>
<text x="170.1" y="122.8">LED_GREEN</text>
<text x="172.6" y="120.2">LED_RED</text>
<text x="19.6" y="127.9">GND</text>
<text x="49.5" y="126.6">R?</text>
<text x="58.4" y="126.6">R?</text>
<text x="10.3" y="135.9">C</text>
<text x="53.6" y="136.8">EYSGJNZWY</text>
<text x="57.7" y="134.2">U?</text>
<text x="285.3" y="135.9">C</text>
<text x="27.9" y="138">+3.3V</text>
<text x="130.3" y="143.7">NRF_SWCLK</text>
<text x="130.3" y="146.3">NRF_SWDIO</text>
<text x="130.3" y="148.8">PC10_TX</text>
<text x="130.3" y="151.4">PC11_RX</text>
<text x="14.6" y="166">2u2</text>
<text x="15.9" y="163.4">C?</text>
<text x="128.9" y="162.3">File:</text>
<text x="134.1" y="162.3">MCU.kicad_sch</text>
<text x="99.3" y="172.7" transform="rotate(-90 99.3 172.7)">R?</text>
<text x="100.6" y="177.8" transform="rotate(-90 100.6 177.8)">1k</text>
<text x="10.3" y="185.9">D</text>
<text x="102.9" y="186">D?</text>
<text x="285.3" y="185.9">D</text>
<text x="25.3" y="189.5">GND</text>
<text x="102.9" y="188.5">RED</text>
<text x="97.7" y="197.1">GND</text>
<text x="35" y="199.9">1</text>
<text x="85" y="199.9">2</text>
<text x="135" y="199.9">3</text>
<text x="185" y="199.9">4</text>
<text x="235" y="199.9">5</text>
<text x="285" y="199.9">6</text>
</g>
<g font-size="1.4">
<text x="116.1" y="99.8">100R</text>
<text x="33" y="141.4">5</text>
<text x="33" y="143.9">6</text>
<text x="37.2" y="142.3">VCC_NRF</text>
<text x="32.6" y="146.4">10</text>
<text x="32.6" y="149">24</text>
<text x="37.2" y="144.9">AVDD</text>
<text x="37.2" y="147.4">DEC2</text>
<text x="37.2" y="150">DCC</text>
<text x="32.6" y="154.1">13</text>
<text x="37.2" y="155">OUT_ANT</text>
<text x="74.6" y="155">SWDCLK</text>
<text x="83.4" y="154.1">17</text>
<text x="32.6" y="156.6">14</text>
<text x="33" y="161.7">8</text>
<text x="37.2" y="157.6">OUT_MOD</text>
<text x="76" y="157.6">SWDIO</text>
<text x="83.4" y="156.6">16</text>
<text x="83.4" y="161.7">23</text>
<text x="32.6" y="164.2">11</text>
<text x="33" y="166.8">4</text>
<text x="37.2" y="162.7">P0.17</text>
<text x="37.2" y="165.2">P0.19</text>
<text x="37.2" y="167.7">P0.21</text>
<text x="70.8" y="162.7">P0.00_AREF0</text>
<text x="72.1" y="165.2">P0.01_AIN2</text>
<text x="72.1" y="167.7">P0.02_AIN3</text>
<text x="83.4" y="164.2">21</text>
<text x="83.4" y="166.8">22</text>
<text x="32.6" y="171.8">18</text>
<text x="33" y="169.3">7</text>
<text x="37.2" y="170.3">P0.23</text>
<text x="37.2" y="172.8">P0.25</text>
<text x="72.1" y="170.3">P0.03_AIN4</text>
<text x="72.1" y="172.8">P0.04_AIN5</text>
<text x="83.4" y="169.3">19</text>
<text x="83.4" y="171.8">27</text>
<text x="33" y="174.4">3</text>
<text x="33" y="176.9">2</text>
<text x="37.2" y="175.4">P0.26/AIN0/XL2</text>
<text x="37.2" y="177.9">P0.27/AIN1/XL1</text>
<text x="66.7" y="177.9">P0.06_AIN7_AREF1</text>
<text x="72.1" y="175.4">P0.05_AIN6</text>
<text x="83.4" y="174.4">25</text>
<text x="83.4" y="176.9">26</text>
<text x="33" y="182">15</text>
<text x="37.2" y="183">GND</text>
</g>
</svg>
